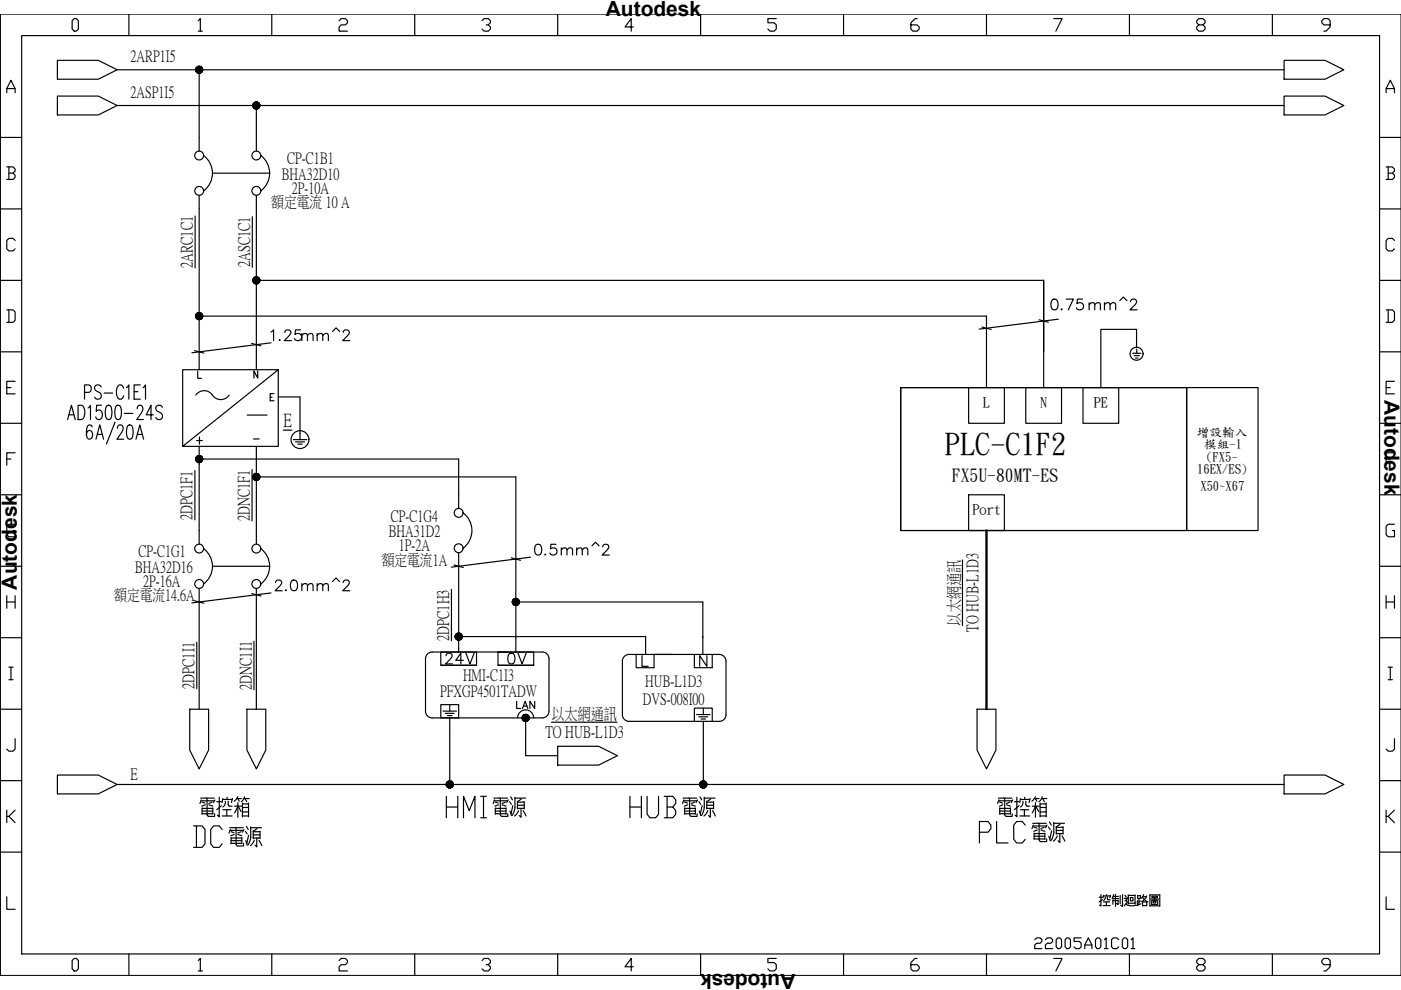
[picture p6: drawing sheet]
<svg xmlns="http://www.w3.org/2000/svg" width="297mm" height="210mm" viewBox="0 0 297 210" stroke-linecap="round" stroke-linejoin="round" font-family="sans-serif">
<g fill="none" stroke="#000" stroke-width=".25">
<path d="M0 3v203.8M1.4 19.7v-.9l.9-1.8 .9 1.8v.9M1.4 18.8h1.8M4.6 7.5h287.9v194.8h-287.9zM15.7 3.9h.5l.4 .5v1.8l-.4 .4h-.5l-.4-.4v-1.8zM27.3 3v4.5M42 4.4l.5-.5v2.7M42 6.6h.9M57.6 3v4.5M71.9 4.4l.4-.5h.9l.5 .5v.4l-.5 .5h-.9l-.4 .4v.9h1.8M87.9 3v4.5M102.2 4.4l.4-.5h.9l.5 .5v.4l-.5 .5h-.4"/>
<path d="M103.5 5.3l.5 .4v.5l-.5 .4h-.9l-.4-.4M118.2 3v4.5M134.3 5.7h-1.8l1.3-1.8v2.7M148.5 3v4.5M164.6 3.9h-1.8v.9h1.3l.5 .5v.9l-.5 .4h-.8l-.5-.4M178.8 3v4.5M194.4 3.9h-.4l-.9 .9v1.4l.5 .4h.8l.5-.4v-.5l-.5-.4h-1.3M209.2 3v4.5M223.4 3.9h1.8l-1.3 2.7M239.5 3v4.5M254.2 5.3l-.5-.5v-.4l.5-.5h.9l.4 .5v.4l-.4 .5h-.9l-.5 .4v.5l.5 .4h.9l.4-.4v-.5l-.4-.4M269.8 3v4.5"/>
<path d="M282 5.3h-1.3l-.5-.5v-.4l.5-.5h.9l.4 .5v1.3l-.9 .9h-.4M293.9 19.7v-.9l.9-1.8 .9 1.8v.9M293.9 18.8h1.8M0 29.1h4.6M1.4 35.4h1.4l.4 .4v.5l-.4 .4M1.9 36.7h.9l.4 .5v.4l-.4 .4h-1.4M1.9 35.4v2.6M292.5 29.1h4.5M293.9 35.4h1.3l.5 .4v.5l-.5 .4M294.3 36.7h.9l.5 .5v.4l-.5 .4h-1.3M294.3 35.4v2.6M0 44.3h4.6"/>
<path d="M0 59.4h4.6M3.2 51l-.4-.5h-.9l-.5 .5v1.8l.5 .4h.9l.4-.4M292.5 44.3h4.5M292.5 59.4h4.5M295.7 51l-.5-.5h-.9l-.4 .5v1.8l.4 .4h.9l.5-.4M0 74.6h4.6M1.4 65.7h1.4l.4 .4v1.8l-.4 .5h-1.4M1.9 65.7v2.7M292.5 74.6h4.5M293.9 65.7h1.3l.5 .4v1.8l-.5 .5h-1.3M294.3 65.7v2.7M0 89.8h4.6"/>
<path d="M1.4 82.2h.9M1.4 97.3h.9M3.2 80.8h-1.8v2.7h1.8M3.2 96h-1.8v2.7M292.5 89.8h4.5M293.9 82.2h.9M293.9 97.3h.9M295.7 80.8h-1.8v2.7h1.8M295.7 96h-1.8v2.7M0 104.9h4.6M3.2 111.2h-1.3l-.5 .4v1.8l.5 .4h1.3v-1.3h-.4M292.5 104.9h4.5"/>
<path d="M295.7 111.2h-1.4l-.4 .4v1.8l.4 .4h1.4v-1.3h-.5M0 120.1h4.6M0 135.2h4.6M1.4 126.3v2.7M1.4 127.6h1.8M3.2 126.3v2.7M292.5 120.1h4.5M292.5 135.2h4.5M293.9 127.6h1.8M293.9 126.3v2.7M295.7 126.3v2.7M0 150.4h4.6"/>
<path d="M1.9 141.5h.9M1.9 144.1h.9M2.3 141.5v2.6M3.2 156.6v2.2l-.4 .5h-.9l-.5-.5M292.5 150.4h4.5M294.3 141.5h.9M294.3 144.1h.9M294.8 141.5v2.6M295.7 156.6v2.2l-.5 .5h-.9l-.4-.5M0 165.5h4.6M1.4 171.8v2.6M1.9 173.1l1.3 1.3"/>
<path d="M3.2 171.8l-1.3 1.3h-.5M292.5 165.5h4.5M293.9 171.8v2.6M294.3 173.1l1.4 1.3M295.7 171.8l-1.4 1.3h-.4M0 180.7h4.6M1.4 190.1v2.7h1.8M292.5 180.7h4.5M293.9 190.1v2.7h1.8M15.7 203.2h.5l.4 .5v1.7l-.4 .5h-.5l-.4-.5v-1.7zM27.3 202.3v4.5M42 203.7l.5-.5v2.7"/>
<path d="M42 205.9h.9M57.6 202.3v4.5M71.9 203.7l.4-.5h.9l.5 .5v.4l-.5 .4h-.9l-.4 .5v.9h1.8M87.9 202.3v4.5M102.2 203.7l.4-.5h.9l.5 .5v.4l-.5 .4h-.4M103.5 204.5l.5 .5v.4l-.5 .5h-.9l-.4-.5M118.2 202.3v4.5M134.3 205h-1.8l1.3-1.8v2.7M148.5 202.3v4.5M164.6 203.2h-1.8v.9h1.3l.5 .4v.9l-.5 .5h-.8l-.5-.5M178.8 202.3v4.5M194.4 203.2h-.4l-.9 .9v1.3l.5 .5h.8l.5-.5v-.4l-.5-.5h-1.3"/>
<path d="M209.2 202.3v4.5M223.4 203.2h1.8l-1.3 2.7M239.5 202.3v4.5M254.2 204.5l-.5-.4v-.4l.5-.5h.9l.4 .5v.4l-.4 .4h-.9l-.5 .5v.4l.5 .5h.9l.4-.5v-.4l-.4-.5M269.8 202.3v4.5M282 204.5h-1.3l-.5-.4v-.4l.5-.5h.9l.4 .5v1.3l-.9 .9h-.4"/>
</g>
<!-- layer: 0 -->
<g fill="none" stroke="#000" stroke-width=".25">
<path d="M12.2 12.8h8.6l4 2-4 2h-8.6zM24.8 14.8h247.5M42.2 14.8v17.2M272.3 12.8h8.6l4 2-4 2h-8.6zM12.2 20.4h8.6l4 2-4 2h-8.6zM24.8 22.4h247.5M43.2 33a4.7 4.7 0 0 1 0 7.5M45 36.7h12.2M54.4 22.4v9.6M55.3 33a4.7 4.7 0 0 1 0 7.5M272.3 20.4h8.6l4 2-4 2h-8.6zM41.4 45.8v11"/>
<path d="M42.2 41.4v37M53.5 45.9v10.8M54.4 59.4h166.9v22.8M54.4 41.4v37M41.2 74.3l2 .6M41.9 78.7v1.5h.8M42.2 67h167v15.2M53.4 72.8l1.9 .5M54.6 78.7v1.5l-.8-1.5v1.5M57.5 72.7l-16.8 2.1M59 78.4v16.2h-20.3l20.3-16.2h-20.3v16.2M208.2 69.3l1.9 .5"/>
<path d="M224.4 67.7l-16.8 2.1M240.1 74.9h1.8M240.4 75.4h1.2M240.7 75.9h.6M241 73.6v-3.8h-7.6v12.4M241 74v.9M14.3 89l.8-3.1 .9 3.1M14.6 87.9h1M16.6 85.9h.7a1.94 1.94 0 0 1 .5 2.6l-.5 .5h-.7zM17.9 83.2h.9a.86 .86 0 0 0 .6-.8 .86 .86 0 0 0-.6-.8h-.9v3M18.7 86.5l.5-.6v3.1M19.5 90.5l-.1-.3-.3-.1-.5 .1a3.2 3.2 0 0 0 0 2.8l.3 .1a.97 .97 0 0 0 .7-.9 .97 .97 0 0 0-.7-1l-.3 .2-.3 .7"/>
<path d="M20.3 93.1l.9-3 .8 3M20.6 92.1h1.1M21.5 82a.72 .72 0 0 0-1-.4 .72 .72 0 0 0-.4 1l1 .6a.77 .77 0 0 1 .2 1.2 .77 .77 0 0 1-1.3-.2M21.5 85.9h-1l-.1 1.3a.68 .68 0 0 1 .6-.3 .68 .68 0 0 1 .6 .5 .94 .94 0 0 1 0 1.1 .94 .94 0 0 1-1.1 .3l-.2-.4M22.1 83.3h1.8M22.6 86.1l.5-.2a1.56 1.56 0 0 1 .6 1.8l-.3 1.1-.5 .2a1.55 1.55 0 0 1-.6-1.8zM24.4 89.5l-1.8 4.6M24.6 86.1l.5-.2a1.56 1.56 0 0 1 .7 1.8l-.4 1.1-.5 .2a1.56 1.56 0 0 1-.6-1.8zM24.9 90.8l.1-.4a.67 .67 0 0 1 1-.1 .67 .67 0 0 1 0 .9l-1.2 1.9h1.4M26.2 82.3a.71 .71 0 0 0-1.1-.6 2.22 2.22 0 0 0 .2 2.9 .77 .77 0 0 0 .9-.7M26.4 87.7h1.8M26.8 82.2l.5-.6v3"/>
<path d="M27.1 90.2l.5-.1a1.55 1.55 0 0 1 .6 1.7l-.3 1.2-.5 .1a1.56 1.56 0 0 1-.6-1.7zM28.4 83h.8M28.8 93.1l.8-3 .9 3M29.1 86.6l.1-.4a.67 .67 0 0 1 .9-.1 .67 .67 0 0 1 .1 1l-1.2 1.9h1.4M29.1 92.1h1M29.7 81.6h-1.3v3h1.3M30.3 82.2l.6-.6v3M32.5 87.9h-1.5l1-2v3.1M34.4 86.4a.72 .72 0 0 0-.9-.5 .72 .72 0 0 0-.4 1l.9 .6a.77 .77 0 0 1 .3 1.3 .77 .77 0 0 1-1.3-.3M41.3 99.8v10.4M41.5 83.8a2.12 2.12 0 0 1 3.6 0M41.7 93.4h1.2"/>
<path d="M42.2 94.6v20.8M42.2 97.3h55v10.5M42.3 92.7v1.5M45 83.7a2.12 2.12 0 0 0 3.6 .1M52.4 88h4.2M53.4 99.6v10.8M54.4 94.6v20.8M57.3 84.2h.4M58.1 83.5h-.8v1.5h.8M59 84.2h4.6v9M60.1 91.2h1.8M62.2 93.2h2.8"/>
<path d="M62.7 93.7h1.9M63.1 94.2h1M191 82.2h60.6v30.3h-60.6zM205.4 82.2h7.5v7.6h-7.5zM217.5 82.2h7.6v7.6h-7.6zM229.6 82.2h7.6v7.6h-7.6zM251.6 82.2h15.1v30.3h-15.1zM43.2 116.3a4.7 4.7 0 0 1 0 7.5M54.4 101.1h55v37.1M55.3 116.3a4.7 4.7 0 0 1 0 7.5M96.3 119.8l1.9 .5M97.2 117.2v21"/>
<path d="M98.2 108.7a4.7 4.7 0 0 1 0 7.5M108.4 118.3l2 .5M112.5 118.1l-16.8 2.2M204.1 118.7v13.9M205.4 104.9h7.5v7.6h-7.5zM41.2 127.4l2 .5M41.7 136.2v9.8M42.2 124.8v25.6M45 120.1h12.2M53.4 125.8l1.9 .6M53.8 136v10.2M54.4 124.8v25.6"/>
<path d="M57.5 125.7l-16.8 2.1M95.7 125v10.8M97.2 135h39.7v3.8M109.4 127.6h39.6v11.2M115 138.2a1.4 1.4 0 0 1 1.4 1.5v11.1a1.4 1.4 0 0 1-1.4 1.4M115 138.2h-23.4a1.4 1.4 0 0 0-1.4 1.4v11.2a1.4 1.4 0 0 0 1.4 1.4h23.4M134.9 138.8v2.8h3.8v-2.8M136.1 139v2.3h1.3M147.2 138.8v2.8h3.8v-2.8M149.9 139v2.3l-1.5-2.3v2.3M152.5 138.8a1.42 1.42 0 0 1 1.4 1.4M152.5 138.8h-19.1a1.4 1.4 0 0 0-1.4 1.4v11.3a1.4 1.4 0 0 0 1.4 1.4h19.1"/>
<path d="M40.2 150.4h4v8.6l-2 4-2-4zM52.4 150.4h4v8.6l-2 4-2-4zM93.5 149.4h3.7v2.8h-3.7zM93.9 150.8h2.9M94.4 151.2h1.9M94.9 151.7h.9M95.4 152.2v14.1M95.4 149.4v1.4M111.4 152.2v8h6.8M116.9 153.1h13.9M118.2 158.2h8.7l4 2-4 2h-8.7zM147.2 152.9v-2.8h3.8v2.8"/>
<path d="M147.7 151.5h2.8M148.2 152h1.9M148.6 152.5h1M149.1 152.9v13.4M149.1 150.1v1.4M153.9 140.2v11.3a1.4 1.4 0 0 1-1.4 1.4M207.2 150.4h4v8.6l-2 4-2-4zM12.2 164.3h8.6l4 2-4 2h-8.6zM24.8 166.3h247.5M41 175.1h1.9l.6 .8v3l-.6 .8h-1.9M41.6 175.1v4.6M42.5 169.2h2.9"/>
<path d="M42.6 169.8h2.9M42.7 169.6l-.3 .8M42.8 171.4h2.3M42.8 172.5h2.3M42.8 172h2.3M42.8 171.3v1.3M42.8 170.1l.7 .2M43.5 170.6l-.7 .3M43.9 172.6l.1 .3 .3 .2M43.9 169.2v3.5M44.3 170.6l.8 .3M45 170.1l-.7 .3"/>
<path d="M45.1 171.3v1.3M45.5 172.5v.6h-1.2M45.6 169.6l-.3 .6M46 170h.9M46.5 169v4.2l-.4-.4M46.9 170.8l-.9 .9M47.1 173h2.1M47.1 175.9l-.6-.8h-1.2l-.6 .8v3l.6 .8h1.2l.6-.8M47.2 169.5h2M47.2 171.7h1.8M47.2 169.3l-.1 .9M47.8 169.9a1.19 1.19 0 0 1-.6 1.2"/>
<path d="M48.1 171.7v1.3M48.2 169v.5M48.4 170.5l.1 .4h.7M48.4 169.9v.6M48.7 175.5h2.9M48.8 176.1h2.8M48.8 175.9l-.3 .7M49 177.7h2.3M49 178.8h2.3M49 178.2h2.3M49 177.6v1.3M49 176.3l.6 .2"/>
<path d="M49.3 169.3l-.2 .9M49.7 176.9l-.8 .3M49.7 170.9h1.6M50.1 175.5v3.5M50.2 169.3h1M50.4 170.9l-.7 1.4M50.4 168.9l-.7 1M50.4 170.2v3.1M50.4 169.3l.3 .6M50.4 176.9l.9 .3M50.5 170.9l.6 1.2M51.1 176.3l-.7 .3"/>
<path d="M51.3 177.6v1.3M51.4 170.3v2.9M51.4 173h1.3M51.4 172.2h1.3M51.4 170.4h1.3M51.4 171.2h1.3M51.6 178.8v.6h-1.2l-.2-.1-.1-.4M51.7 169.3h1.1M51.7 175.9l-.3 .5M51.9 168.9l-.3 .6-.4 .5M51.9 169.3l.4 .7M52 176.3l.4 .5"/>
<path d="M52.1 178.2l.3 1M52.3 175.2l.3 .7M52.7 170.3v2.9M52.7 177.1l-.4 1.7M53.2 175.3l-.1 2.6-.5 1.3M53.2 175.5h2.2M53.7 177h1.4M53.7 177.7h1.4M53.7 176.2v1.6M53.9 178.1l-.3 .7-.5 .5M54.4 177.7v1.9l-.3-.4M54.5 175.7l-.8 .6"/>
<path d="M54.9 178.1l.6 1.2M55.1 176.3h-1.4M55.1 176.3v1.5M94.6 168.8v4.6M94.6 171.1h2.5M97.1 168.8v4.6M98.3 173.4v-4.6l1.2 3.1 1.2-3.1v4.6M101.9 168.8h1.2M101.9 173.4h1.2M102.5 168.8v4.6M104.7 169.2h2.9M104.8 169.8h2.9"/>
<path d="M104.9 169.6l-.3 .8M105 171.4h2.3M105 172.5h2.3M105 172h2.3M105 171.3v1.3M105 170.1l.6 .2M105.7 170.6l-.8 .3M106.1 169.2v3.5M106.5 170.6l.8 .3M107.1 170.1l-.6 .3M107.3 171.3v1.3M107.7 172.5v.6h-1.2l-.2-.1-.2-.4"/>
<path d="M107.7 169.6l-.3 .6M108 170l.4 .5M108.1 172l.3 .9M108.3 168.9l.4 .7M108.7 170.8l-.4 1.7M109.2 169l-.1 2.6-.5 1.3M109.2 169.2h2.3M109.7 170.7h1.4M109.7 171.4h1.4M109.7 169.9v1.6M109.9 171.9l-.3 .6-.5 .5M110.5 171.4v1.9l-.4-.4"/>
<path d="M110.5 169.4l-.8 .6M110.9 171.9l.6 1.1M111.1 170l-1.4 .1M111.1 170.1v1.4M133.6 171.1h2.4M133.6 168.8v4.6M136 168.8v4.6M137.2 168.8v3.8l.6 .8h1.2l.6-.8v-3.8M140.8 168.8h1.9l.6 .8v.8l-.6 .7M141.4 171.1h1.3l.6 .8v.7l-.6 .8h-1.9M141.4 168.8v4.6M144.9 169.2h2.8"/>
<path d="M144.9 169.8h2.9M145 169.6l-.3 .8M145.2 171.4h2.2M145.2 172.5h2.2M145.2 172h2.2M145.2 171.3v1.3M145.2 170.1l.6 .2M145.8 170.6l-.7 .3M146.2 169.2v3.5M146.6 170.6l.8 .3M147.3 170.1l-.7 .3M147.4 171.3v1.3"/>
<path d="M147.8 172.5v.6h-1.2l-.2-.1-.2-.4M147.9 169.6l-.3 .6M148.2 170l.4 .5M148.3 172l.3 .9M148.4 168.9l.4 .7M148.9 170.8l-.4 1.7M149.3 169v2.6l-.6 1.3M149.3 169.2h2.3M149.9 170.7h1.4M149.9 171.4h1.4M149.9 169.9v1.6M150.1 171.9l-.4 .6-.5 .5"/>
<path d="M150.6 171.4v1.9l-.4-.4M150.7 169.4l-.8 .6M151.1 171.9l.6 1.1M151.3 170l-1.4 .1M151.3 170.1v1.4M207.7 176.4h1.8l.6-.7v-.8l-.6-.7h-1.8v4.5M211.3 174.2v4.5h2.4M211.7 169.2h2.8M211.7 169.8h2.9M211.8 169.6l-.3 .8M212 171.4h2.2M212 172.5h2.2"/>
<path d="M212 172h2.2M212 171.3v1.3M212 170.1l.6 .2M212.6 170.6l-.7 .3M213 169.2v3.5M213.4 170.6l.8 .3M214.1 170.1l-.7 .3M214.2 171.3v1.3M214.6 172.5v.6h-1.2l-.2-.1-.2-.4M214.7 169.6l-.3 .6M215.1 170h.9M215.6 169v4.2l-.4-.4"/>
<path d="M216 170.8l-.9 .9M216.2 173h2.1M216.4 169.5h1.9M216.4 171.7h1.7M216.4 169.3l-.2 .9M216.9 169.9a1.19 1.19 0 0 1-.5 1.2M217.2 171.7v1.3M217.3 169v.5M217.4 174.9l-.6-.7h-1.3l-.6 .7v3.1l.6 .7h1.3l.6-.7M217.5 169.9v.6M217.5 170.5l.1 .4h.7M218.4 169.3l-.2 .9"/>
<path d="M218.9 170.9h1.5M218.9 174.6h2.9M219 175.1h2.9M219.1 174.9l-.3 .8M219.3 176.7h2.2M219.3 177.9h2.2M219.3 177.3h2.2M219.3 176.6v1.4M219.3 175.4l.6 .2M219.3 169.3h1M219.5 170.9l-.7 1.4M219.5 168.9l-.7 1"/>
<path d="M219.5 170.2v3.1M219.5 169.3l.3 .6M219.6 170.9l.6 1.2M219.9 176l-.7 .3M220.3 174.6v3.5M220.5 170.3v2.9M220.5 173h1.3M220.5 172.2h1.3M220.5 170.4h1.3M220.5 171.2h1.3M220.7 176l.8 .3M220.8 169.3h1.2"/>
<path d="M221 168.9l-.3 .6-.4 .5M221.1 169.3l.3 .7M221.4 175.4l-.7 .3M221.5 176.6v1.4M221.8 170.3v2.9M221.9 177.9v.5h-1.2h-.2l-.2-.4M222 174.9l-.3 .6M222.3 175.3l.4 .6M222.4 177.3l.3 .9M222.5 174.3l.4 .6M223 176.2l-.4 1.7M223.4 174.4v2.5l-.6 1.3"/>
<path d="M223.4 174.6h2.3M224 176.1h1.4M224 176.7h1.4M224 175.2v1.6M224.2 177.2l-.4 .7-.5 .4M224.7 176.7v1.9l-.4-.4M224.8 174.7l-.8 .6M225.2 177.2l.6 1.1M225.4 175.3l-1.4 .1M225.4 175.4v1.4M272.3 164.3h8.6l4 2-4 2h-8.6z"/>
<circle cx="42.2" cy="33" r=".94"/>
<circle cx="54.3" cy="33" r=".94"/>
<circle cx="42.2" cy="40.5" r=".94"/>
<circle cx="54.3" cy="40.5" r=".94"/>
<circle cx="241" cy="75" r="1.38"/>
<circle cx="63.6" cy="93.2" r="1.89"/>
<circle cx="42.2" cy="116.3" r=".94"/>
<circle cx="54.3" cy="116.3" r=".94"/>
<circle cx="97.2" cy="108.7" r=".94"/>
<circle cx="97.2" cy="116.2" r=".94"/>
<circle cx="42.2" cy="123.8" r=".94"/>
<circle cx="54.3" cy="123.8" r=".94"/>
</g>
<g fill="#000" stroke="#000" stroke-width=".21">
<path d="M42.2 14.8h.8v.1zM54.4 22.4h.7v.1zM54.4 59.4h.7v.2zM42.2 67h.8v.1zM42.2 97.3h.8v.1zM54.4 101.1h.7v.1zM97.2 135h.8v.1zM109.4 127.6h.7v.2zM95.4 166.3h.7v.1zM149.1 166.3h.8v.1z"/>
<path d="M41.5 14.9v.1l.7-.2zM41.5 15l.7-.2-.6 .3zM41.6 15.1v.1l.6-.4z"/>
<path d="M41.5 14.6v.1l.7 .1zM41.5 14.7l.7 .1h-.7zM41.5 14.8v.1l.7-.1z"/>
<path d="M41.6 15.2l.1 .1 .5-.5zM41.7 15.3l.5-.5-.4 .6zM42.2 14.8l-.4 .6 .1 .1z"/>
<path d="M41.7 14.3h-.1l.6 .5zM41.6 14.3l.6 .5-.6-.4zM41.6 14.4l-.1 .2 .7 .2z"/>
<path d="M42.2 14.8l-.3 .7h.1zM42.2 14.8l-.1 .7h-.1zM42.2 14.8l-.1 .7 .1 .1z"/>
<path d="M41.9 14.1l.3 .7-.2-.7zM41.8 14.2l.1-.1 .3 .7zM41.7 14.3l.5 .5-.4-.6z"/>
<path d="M42.2 14.8v.8l.2-.1zM42.2 14.8l.3 .7h-.1zM42.2 14.8l.3 .7h.1z"/>
<path d="M42.2 14v.8l.2-.8zM42.1 14h.1v.8zM42 14.1l.2 .7-.1-.8z"/>
<path d="M42.2 14.8l.4 .7 .1-.1zM42.2 14.8l.6 .5-.1 .1zM42.2 14.8l.6 .5v-.1z"/>
<path d="M42.6 14.1l-.4 .7 .5-.6zM42.5 14.1h.1l-.4 .7zM42.4 14l-.2 .8 .3-.7z"/>
<path d="M42.2 14.8l.6 .4 .1-.1zM42.2 14.8l.8 .2-.1 .1zM42.2 14.8l.8 .2v-.1z"/>
<path d="M42.2 14.8l.7-.4-.1-.1zM42.2 14.8l.6-.5zM42.7 14.2l-.5 .6 .6-.5z"/>
<path d="M42.2 14.8h.8v-.1zM42.2 14.8l.8-.2v.1zM42.2 14.8l.8-.2-.1-.2z"/>
<path d="M53.6 22.5v.1l.8-.2zM53.6 22.6l.8-.2-.7 .3zM53.7 22.7v.1l.7-.4z"/>
<path d="M53.6 22.1v.1l.8 .2zM53.6 22.2l.8 .2h-.8zM53.6 22.4v.1l.8-.1z"/>
<path d="M53.7 22.8l.1 .1 .6-.5zM53.8 22.9l.6-.5-.5 .6zM54.4 22.4l-.5 .6h.1z"/>
<path d="M53.8 21.8l-.1 .1 .7 .5zM53.7 21.9l.7 .5-.7-.4zM53.7 22l-.1 .1 .8 .3z"/>
<path d="M54.4 22.4l-.4 .6 .1 .1zM54.4 22.4l-.2 .7h-.1zM54.4 22.4l-.2 .7h.2z"/>
<path d="M54 21.7l.4 .7-.3-.7zM53.9 21.8l.1-.1 .4 .7zM53.8 21.8l.6 .6-.5-.6z"/>
<path d="M54.4 22.4v.7h.1zM54.4 22.4l.2 .7h-.1zM54.4 22.4l.2 .7 .1-.1z"/>
<path d="M54.4 21.6v.8l.1-.8zM54.2 21.6h.2v.8zM54.1 21.7l.3 .7-.2-.8z"/>
<path d="M54.4 22.4l.3 .6h.1zM54.4 22.4l.5 .5-.1 .1zM54.4 22.4l.5 .5 .1-.1z"/>
<path d="M54.7 21.7l-.3 .7 .4-.6zM54.6 21.7h.1l-.3 .7zM54.5 21.6l-.1 .8 .2-.7z"/>
<path d="M54.4 22.4l.6 .4v-.1zM54.4 22.4l.7 .2-.1 .1zM54.4 22.4l.7 .2v-.1z"/>
<path d="M54.4 22.4l.6-.4v-.1zM54.9 21.8l.1 .1-.6 .5zM54.8 21.8l-.4 .6 .5-.6z"/>
<path d="M54.4 22.4h.7v-.2zM54.4 22.4l.7-.3v.1zM54.4 22.4l.7-.3-.1-.1z"/>
<path d="M53.6 59.6v.1l.8-.3zM53.6 59.7l.8-.3-.7 .4zM53.7 59.8v.1l.7-.5z"/>
<path d="M53.6 59.2v.1l.8 .1zM53.6 59.3l.8 .1h-.8zM53.6 59.4v.2l.8-.2z"/>
<path d="M53.7 59.9l.1 .1 .6-.6zM54.4 59.4l-.5 .7-.1-.1zM54.4 59.4l-.5 .7h.1z"/>
<path d="M53.8 58.9l-.1 .1 .7 .4zM53.7 59l.7 .4-.7-.3zM53.7 59.1l-.1 .1 .8 .2z"/>
<path d="M54 58.8l.4 .6-.3-.7zM53.9 58.8h.1l.4 .6zM53.8 58.9l.6 .5-.5-.6z"/>
<path d="M54.4 58.7v.7l.1-.7zM54.2 58.7h.2v.7zM54.1 58.7l.3 .7-.2-.7z"/>
<path d="M54.7 58.8l-.3 .6 .4-.6zM54.6 58.7l.1 .1-.3 .6zM54.5 58.7l-.1 .7 .2-.7z"/>
<path d="M54.4 59.4l.6 .5v-.1zM54.4 59.4l.7 .3-.1 .1zM54.4 59.4l.7 .3v-.1z"/>
<path d="M54.4 59.4l.6-.3v-.1zM54.4 59.4l.5-.5 .1 .1zM54.8 58.8l-.4 .6 .5-.5z"/>
<path d="M54.4 59.4h.7v-.1zM54.4 59.4l.7-.2v.1zM54.4 59.4l.7-.2-.1-.1z"/>
<path d="M41.5 67.1v.2l.7-.3zM41.5 67.3l.7-.3-.6 .4zM41.6 67.4v.1l.6-.5z"/>
<path d="M41.5 66.8v.1l.7 .1zM41.5 66.9l.7 .1h-.7zM41.5 67v.1l.7-.1z"/>
<path d="M41.6 67.5l.1 .1 .5-.6zM41.7 67.6l.5-.6-.4 .6zM42.2 67l-.4 .6 .1 .1z"/>
<path d="M41.7 66.5l-.1 .1 .6 .4zM41.6 66.6l.6 .4-.6-.3zM41.6 66.7l-.1 .1 .7 .2z"/>
<path d="M42.2 67l-.3 .7h.1zM42.2 67l-.1 .8-.1-.1zM42.2 67l-.1 .8h.1z"/>
<path d="M41.9 66.4l.3 .6-.2-.7zM41.8 66.4h.1l.3 .6zM41.7 66.5l.5 .5-.4-.6z"/>
<path d="M42.2 67v.8h.2zM42.2 67l.3 .7-.1 .1zM42.2 67l.3 .7h.1z"/>
<path d="M42.2 66.3v.7l.2-.7zM42.1 66.3h.1v.7zM42 66.3l.2 .7-.1-.7z"/>
<path d="M42.2 67l.4 .7 .1-.1zM42.2 67l.6 .6h-.1zM42.2 67l.6 .6v-.1z"/>
<path d="M42.6 66.4l-.4 .6 .5-.6zM42.5 66.3l.1 .1-.4 .6zM42.4 66.3l-.2 .7 .3-.7z"/>
<path d="M42.2 67l.6 .5 .1-.1zM42.2 67l.8 .3-.1 .1zM42.2 67l.8 .3v-.2z"/>
<path d="M42.2 67l.7-.3-.1-.1zM42.2 67l.6-.5v.1zM42.7 66.4l-.5 .6 .6-.5z"/>
<path d="M42.2 67h.8v-.1zM42.2 67l.8-.2v.1zM42.2 67l.8-.2-.1-.1z"/>
<path d="M54.4 59.4l-.4 .7 .1 .1zM54.4 59.4l-.2 .8h-.1zM54.4 59.4l-.2 .8h.2z"/>
<path d="M54.4 59.4v.8h.1zM54.4 59.4l.2 .8h-.1zM54.4 59.4l.2 .8 .1-.1z"/>
<path d="M54.4 59.4l.3 .7h.1zM54.4 59.4l.5 .6-.1 .1zM54.4 59.4l.5 .6 .1-.1z"/>
<path d="M41.5 97.4v.2l.7-.3zM41.5 97.6l.7-.3-.6 .4zM41.6 97.7v.1l.6-.5z"/>
<path d="M41.5 97.1v.1l.7 .1zM41.5 97.2l.7 .1h-.7zM41.5 97.3v.1l.7-.1z"/>
<path d="M41.6 97.8l.1 .1 .5-.6zM41.7 97.9l.5-.6-.4 .6zM42.2 97.3l-.4 .6 .1 .1z"/>
<path d="M41.7 96.8l-.1 .1 .6 .4zM41.6 96.9l.6 .4-.6-.3zM41.6 97l-.1 .1 .7 .2z"/>
<path d="M42.2 97.3l-.3 .7h.1zM42.2 97.3l-.1 .8-.1-.1zM42.2 97.3l-.1 .8h.1z"/>
<path d="M41.9 96.7l.3 .6-.2-.7zM41.8 96.7h.1l.3 .6zM41.7 96.8l.5 .5-.4-.6z"/>
<path d="M42.2 97.3v.8h.2zM42.2 97.3l.3 .7-.1 .1zM42.2 97.3l.3 .7h.1z"/>
<path d="M42.2 96.6v.7l.2-.7zM42.1 96.6h.1v.7zM42 96.6l.2 .7-.1-.7z"/>
<path d="M42.2 97.3l.4 .7 .1-.1zM42.2 97.3l.6 .6h-.1zM42.2 97.3l.6 .6v-.1z"/>
<path d="M42.6 96.7l-.4 .6 .5-.6zM42.5 96.6l.1 .1-.4 .6zM42.4 96.6l-.2 .7 .3-.7z"/>
<path d="M42.2 97.3l.6 .5 .1-.1zM42.2 97.3l.8 .3-.1 .1zM42.2 97.3l.8 .3v-.2z"/>
<path d="M42.2 97.3l.7-.3-.1-.1zM42.2 97.3l.6-.5v.1zM42.7 96.7l-.5 .6 .6-.5z"/>
<path d="M42.2 97.3h.8v-.1zM42.2 97.3l.8-.2v.1zM42.2 97.3l.8-.2-.1-.1z"/>
<path d="M53.6 101.2v.1l.8-.2zM53.6 101.3l.8-.2-.7 .4zM53.7 101.5v.1l.7-.5z"/>
<path d="M53.6 100.9v.1l.8 .1zM53.6 101l.8 .1h-.8zM53.6 101.1v.1l.8-.1z"/>
<path d="M53.7 101.6l.1 .1 .6-.6zM53.8 101.7l.6-.6-.5 .6zM54.4 101.1l-.5 .6 .1 .1z"/>
<path d="M53.8 100.6l-.1 .1 .7 .4zM53.7 100.7l.7 .4-.7-.3zM53.7 100.8l-.1 .1 .8 .2z"/>
<path d="M54.4 101.1l-.4 .7h.1zM54.4 101.1l-.2 .8-.1-.1zM54.4 101.1l-.2 .8h.2z"/>
<path d="M54 100.4l.4 .7-.3-.7zM53.9 100.5l.1-.1 .4 .7zM53.8 100.6l.6 .5-.5-.6z"/>
<path d="M54.4 101.1v.8h.1zM54.4 101.1l.2 .7-.1 .1zM54.4 101.1l.2 .7h.1z"/>
<path d="M54.4 100.4v.7l.1-.7zM54.2 100.4h.2v.7zM54.1 100.4l.3 .7-.2-.7z"/>
<path d="M54.4 101.1l.3 .7 .1-.1zM54.4 101.1l.5 .6h-.1zM54.4 101.1l.5 .6 .1-.1z"/>
<path d="M54.7 100.4l-.3 .7 .4-.6zM54.6 100.4h.1l-.3 .7zM54.5 100.4l-.1 .7 .2-.7z"/>
<path d="M54.4 101.1l.6 .5v-.1zM54.4 101.1l.7 .2-.1 .2zM54.4 101.1l.7 .2v-.1z"/>
<path d="M54.4 101.1l.6-.3v-.1zM54.4 101.1l.5-.5 .1 .1zM54.8 100.5l-.4 .6 .5-.5z"/>
<path d="M54.4 101.1h.7v-.1zM54.4 101.1l.7-.2v.1zM54.4 101.1l.7-.2-.1-.1z"/>
<path d="M96.5 135.1v.1l.7-.2zM96.5 135.2l.7-.2-.6 .3zM96.6 135.3v.1l.6-.4z"/>
<path d="M96.5 134.7v.2l.7 .1zM96.5 134.9l.7 .1h-.7zM96.5 135v.1l.7-.1z"/>
<path d="M96.6 135.4l.1 .1 .5-.5zM97.2 135l-.4 .6-.1-.1zM97.2 135l-.4 .6h.1z"/>
<path d="M96.7 134.4l-.1 .1 .6 .5zM96.6 134.5l.6 .5-.6-.4zM96.6 134.6l-.1 .1 .7 .3z"/>
<path d="M97.2 135l-.3 .6 .1 .1zM97.2 135l-.1 .7h-.1zM97.2 135l-.1 .7h.1z"/>
<path d="M96.9 134.3l.3 .7-.2-.8zM96.8 134.4l.1-.1 .3 .7zM96.7 134.4l.5 .6-.4-.6z"/>
<path d="M97.2 135v.7h.2zM97.2 135l.3 .7h-.1zM97.2 135l.3 .7 .1-.1z"/>
<path d="M97.2 134.2v.8l.2-.8zM97.1 134.2h.1v.8zM97 134.2l.2 .8-.1-.8z"/>
<path d="M97.2 135l.4 .6h.1zM97.2 135l.6 .5-.1 .1zM97.2 135l.6 .5 .1-.1z"/>
<path d="M97.6 134.3l-.4 .7 .5-.6zM97.5 134.2l.1 .1-.4 .7zM97.4 134.2l-.2 .8 .3-.8z"/>
<path d="M97.2 135l.7 .4v-.1zM97.2 135l.8 .2-.1 .1zM97.2 135l.8 .2v-.1z"/>
<path d="M97.2 135l.7-.4v-.1zM97.2 135l.6-.6 .1 .1zM97.7 134.4l-.5 .6 .6-.6z"/>
<path d="M97.2 135h.8v-.1zM97.2 135l.8-.3v.2zM97.2 135l.8-.3-.1-.1z"/>
<path d="M108.6 127.8v.1l.8-.3zM108.6 127.9l.8-.3-.7 .4zM108.7 128l.1 .1 .6-.5z"/>
<path d="M108.6 127.4v.1l.8 .1zM108.6 127.5l.8 .1h-.8zM108.6 127.6v.2l.8-.2z"/>
<path d="M108.8 128.1v.1l.6-.6zM108.8 128.2l.6-.6-.5 .6zM109.4 127.6l-.5 .6 .1 .1z"/>
<path d="M108.8 127.1v.1l.6 .4zM108.8 127.2l.6 .4-.7-.3zM108.7 127.3l-.1 .1 .8 .2z"/>
<path d="M109.4 127.6l-.4 .7 .1 .1zM109.4 127.6l-.2 .8h-.1zM109.4 127.6l-.2 .8h.2z"/>
<path d="M109 127l.4 .6-.3-.7zM108.9 127h.1l.4 .6zM108.8 127.1l.6 .5-.5-.6z"/>
<path d="M109.4 127.6v.8h.1zM109.4 127.6l.2 .8h-.1zM109.4 127.6l.2 .8 .1-.1z"/>
<path d="M109.4 126.9v.7l.1-.7zM109.2 126.9h.2v.7zM109.1 126.9l.3 .7-.2-.7z"/>
<path d="M109.4 127.6l.3 .7 .1-.1zM109.4 127.6l.5 .6h-.1zM109.4 127.6l.5 .6 .1-.1z"/>
<path d="M109.7 127l-.3 .6 .4-.6zM109.6 126.9l.1 .1-.3 .6zM109.5 126.9l-.1 .7 .2-.7z"/>
<path d="M109.4 127.6l.6 .5v-.1zM109.4 127.6l.7 .3-.1 .1zM109.4 127.6l.7 .3v-.1z"/>
<path d="M109.4 127.6l.6-.3v-.1zM109.4 127.6l.5-.5 .1 .1zM109.8 127l-.4 .6 .5-.5z"/>
<path d="M109.4 127.6h.7v-.1zM109.4 127.6l.7-.2v.1zM109.4 127.6l.7-.2-.1-.1z"/>
<path d="M110.8 152.7h.1l.5-.5zM110.9 152.7l.5-.5-.4 .6zM111.4 152.2l-.4 .6 .1 .1z"/>
<path d="M111.4 152.2l-.3 .7h.1zM111.4 152.2l-.1 .8-.1-.1zM111.4 152.2l-.1 .8h.1z"/>
<path d="M111.4 152.2v.8h.2zM111.4 152.2l.3 .7-.1 .1zM111.4 152.2l.3 .7h.1z"/>
<path d="M111.4 152.2l.4 .7 .1-.1zM111.4 152.2l.6 .5-.1 .1zM111.4 152.2l.6 .5h.1z"/>
<path d="M94.6 166.4v.2l.8-.3zM94.6 166.6l.8-.3-.7 .4zM94.7 166.7v.1l.7-.5z"/>
<path d="M94.6 166.1v.1l.8 .1zM94.6 166.2l.8 .1h-.8zM94.6 166.3v.1l.8-.1z"/>
<path d="M94.7 166.8l.1 .1 .6-.6zM94.8 166.9l.6-.6-.5 .6zM95.4 166.3l-.5 .6 .1 .1z"/>
<path d="M94.8 165.8l-.1 .1 .7 .4zM94.7 165.9l.7 .4-.7-.3zM94.7 166l-.1 .1 .8 .2z"/>
<path d="M95.4 166.3l-.4 .7h.1zM95.4 166.3l-.2 .8-.1-.1zM95.4 166.3l-.2 .8h.2z"/>
<path d="M95 165.6l.4 .7-.3-.7zM94.9 165.7l.1-.1 .4 .7zM94.8 165.8l.6 .5-.5-.6z"/>
<path d="M95.4 166.3v.8h.1zM95.4 166.3l.2 .7-.1 .1zM95.4 166.3l.2 .7h.1z"/>
<path d="M95.4 165.6v.7l.1-.7zM95.2 165.6h.2v.7zM95.1 165.6l.3 .7-.2-.7z"/>
<path d="M95.4 166.3l.3 .7 .1-.1zM95.4 166.3l.5 .6h-.1zM95.4 166.3l.5 .6 .1-.1z"/>
<path d="M95.7 165.6l-.3 .7 .4-.6zM95.6 165.6h.1l-.3 .7zM95.5 165.6l-.1 .7 .2-.7z"/>
<path d="M95.4 166.3l.6 .5v-.1zM95.4 166.3l.7 .3-.1 .1zM95.4 166.3l.7 .3v-.2z"/>
<path d="M95.4 166.3l.6-.3v-.1zM95.9 165.8l.1 .1-.6 .4zM95.8 165.7l-.4 .6 .5-.5z"/>
<path d="M95.4 166.3h.7v-.1zM95.4 166.3l.7-.2v.1zM95.4 166.3l.7-.2-.1-.1z"/>
<path d="M148.4 166.4v.2l.7-.3zM148.4 166.6l.7-.3-.7 .4zM148.4 166.7l.1 .1 .6-.5z"/>
<path d="M148.4 166.1v.1l.7 .1zM148.4 166.2l.7 .1h-.7zM148.4 166.3v.1l.7-.1z"/>
<path d="M148.5 166.8l.1 .1 .5-.6zM148.6 166.9l.5-.6-.4 .6zM149.1 166.3l-.4 .6 .1 .1z"/>
<path d="M148.6 165.8l-.1 .1 .6 .4zM148.5 165.9l.6 .4-.7-.3zM148.4 166v.1l.7 .2z"/>
<path d="M149.1 166.3l-.3 .7h.1zM149.1 166.3l-.1 .8-.1-.1zM149.1 166.3l-.1 .8h.1z"/>
<path d="M148.8 165.6l.3 .7-.2-.7zM148.7 165.7l.1-.1 .3 .7zM148.6 165.8l.5 .5-.4-.6z"/>
<path d="M149.1 166.3v.8h.1zM149.1 166.3l.2 .7-.1 .1zM149.1 166.3l.2 .7h.2z"/>
<path d="M149.1 165.6v.7l.1-.7zM149 165.6h.1v.7zM148.9 165.6l.2 .7-.1-.7z"/>
<path d="M149.1 166.3l.4 .7 .1-.1zM149.1 166.3l.6 .6h-.1zM149.1 166.3l.6 .6v-.1z"/>
<path d="M149.5 165.6l-.4 .7 .5-.6zM149.3 165.6h.2l-.4 .7zM149.2 165.6l-.1 .7 .2-.7z"/>
<path d="M149.1 166.3l.6 .5 .1-.1zM149.1 166.3l.7 .3v.1zM149.1 166.3l.7 .3 .1-.2z"/>
<path d="M149.1 166.3l.7-.3-.1-.1zM149.7 165.8v.1l-.6 .4zM149.6 165.7l-.5 .6 .6-.5z"/>
<path d="M149.1 166.3h.8v-.1zM149.1 166.3l.7-.2 .1 .1zM149.1 166.3l.7-.2v-.1z"/>
</g>
<path d="M209.2 112.5v37.9" fill="none" stroke="#000" stroke-width=".5"/>
<g fill="none" stroke="#000" stroke-width=".25">
<path d="M233 190.2h.7M233.4 189.7v2.4l-.3-.2M233.7 190.7l-.7 .5M233.9 192h1.5M234 190h1.4M234 191.2h1.2M234 189.8l-.1 .5M234.3 190.2v.3l-.3 .4M234.6 191.2v.8M234.6 189.7v.3M234.8 190.2l.1 .5 .5 .1M235.5 189.8l-.2 .5"/>
<path d="M235.9 190.5h1.3M236 190.8v.9M236 191h1.1M236 190.1h1.1M236.1 189.7l-.3 .8M236.5 189.6v2.6M237.1 190.8v1l-.4-.2M237.5 189.8v1.8M238 189.7v2.5l-.4-.3M238.3 190.5h.7M238.5 189.8l.3 .4M238.6 191h.3v.3l-.5 .8"/>
<path d="M238.7 191.7l1.2 .4 .9-.2M239 190.3l-.5 .7M239.2 189.7v2M239.2 191.5h1.5M239.2 189.8h1.5M239.7 190.3h.5v.7h-.5zM240.7 189.7v2M241.1 191v.9M241.2 189.8v.7M241.2 189.9h.6M241.5 191.1h.4M241.5 190.5v1.3"/>
<path d="M241.8 189.8v.7h-.6M241.9 191.6l-.9 .4M242.2 190.2l.5 .7 .7 .3M242.2 191.2h.9M242.2 191.2v.8h.9M242.2 192v.1M242.3 190.1h.8M242.5 189.7l-.5 .8M243.1 190l-.4 .7-.6 .5M243.1 191.1v1M243.8 189.7v2.4M243.8 189.7h2.1"/>
<path d="M243.8 192.1h2.1M244 190.6h1.7M244.2 190.9h1.3v.9h-1.3zM244.2 190h1.2v.3h-1.2zM244.5 191.1v.4h.6v-.4h-.5M244.8 190.3v.5M245.9 189.7v2.4"/>
</g>
<path d="M0 3h297v203.8h-297z" fill="none" stroke="#000" stroke-width=".21"/>
<text font-size="6.4" x="200.4" y="96.3">PLC-C1F2</text>
<g font-size="6.2">
<text x="230" y="67">mm^2</text>
<text x="118.2" y="118.9">mm^2</text>
<text x="63.1" y="126.6">mm^2</text>
</g>
<g font-size="5.7">
<text x="221.9" y="67">0.75</text>
<text x="63.1" y="73.4">mm^2</text>
<text x="57.5" y="126.6">2.0</text>
<text x="93.5" y="142.2">24V</text>
<text x="106.9" y="142.2">0V</text>
<text x="218.4" y="202.5">22005A01C01</text>
</g>
<g font-size="5.3">
<text x="56.4" y="73.4">1.25</text>
<text x="112.5" y="118.9">0.5</text>
</g>
<g font-size="4.4">
<text x="122.8" y="3.4">由 Autodesk 由由由由由</text>
<text x="293.6" y="79.1" transform="rotate(90 293.6 79.1)">由 Autodesk 由由由由由</text>
<text x="3.5" y="130.7" transform="rotate(-90 3.5 130.7)">由 Autodesk 由由由由由</text>
<text x="108.7" y="151.3">LAN</text>
<text x="174.3" y="206.4" transform="rotate(180 174.3 206.4)">由 Autodesk 由由由由由</text>
</g>
<text font-size="3.9" x="60.1" y="90.4">E</text>
<text font-size="3.8" x="201.8" y="102">FX5U-80MT-ES</text>
<g font-size="3.5">
<text x="40.7" y="56.8" transform="rotate(-90 40.7 56.8)">2ARC1C1</text>
<text x="52.8" y="56.7" transform="rotate(-90 52.8 56.7)">2ASC1C1</text>
<text x="40.6" y="110.2" transform="rotate(-90 40.6 110.2)">2DPC1F1</text>
<text x="52.7" y="110.4" transform="rotate(-90 52.7 110.4)">2DNC1F1</text>
<text x="95" y="135.8" transform="rotate(-90 95 135.8)">2DPC1H3</text>
<text x="203.4" y="132.6" transform="rotate(-90 203.4 132.6)">以太網通訊</text>
<text x="207.3" y="133.9" transform="rotate(-90 207.3 133.9)">TO HUB-L1D3</text>
<text x="41" y="146" transform="rotate(-90 41 146)">2DPC1I1</text>
<text x="53.2" y="146.2" transform="rotate(-90 53.2 146.2)">2DNC1I1</text>
<text x="116.9" y="152.4">以太網通訊</text>
<text x="115.6" y="156.3">TO HUB-L1D3</text>
</g>
<g font-size="3.4">
<text x="27.7" y="13">2ARP1I5</text>
<text x="27.7" y="20.6">2ASP1I5</text>
<text x="60.9" y="34.6">CP-C1B1</text>
<text x="59.7" y="37.9">BHA32D10</text>
<text x="61.9" y="40.9">2P-10A</text>
<text x="57.5" y="44">額定電流 10 A</text>
<text x="82.4" y="113.6">BHA31D2</text>
<text x="82.9" y="110.4">CP-C1G4</text>
<text x="29.4" y="117.9">CP-C1G1</text>
<text x="80.9" y="119.7">額定電流1A</text>
<text x="84.6" y="116.6">1P-2A</text>
<text x="28.6" y="121.2">BHA32D16</text>
<text x="30.4" y="124.2">2P-16A</text>
<text x="24.2" y="127.3">額定電流14.6A</text>
<text x="93.3" y="147.6">PFXGP4501TADW</text>
<text x="98.2" y="144.1">HMI-C1I3</text>
<text x="136.3" y="149.3">DVS-008I00</text>
<text x="136.8" y="145.5">HUB-L1D3</text>
<text x="27.7" y="165.2">E</text>
</g>
<g font-size="3">
<text x="208.4" y="86.2">L</text>
<text x="220.5" y="86.2">N</text>
<text x="231.9" y="86.2">PE</text>
<text x="206.2" y="108.9">Port</text>
</g>
<g font-size="2.7">
<text x="253.8" y="92.5">增設 入</text>
<text x="255.3" y="95">模組-1</text>
<text x="259.1" y="92.5">輸</text>
<text x="253.8" y="100.2">16EX/ES)</text>
<text x="255.7" y="97.7">(FX5-</text>
<text x="254.5" y="104">X50~X67</text>
</g>
<text font-size="2.6" x="52.9" y="94.2">-</text>
</svg>
